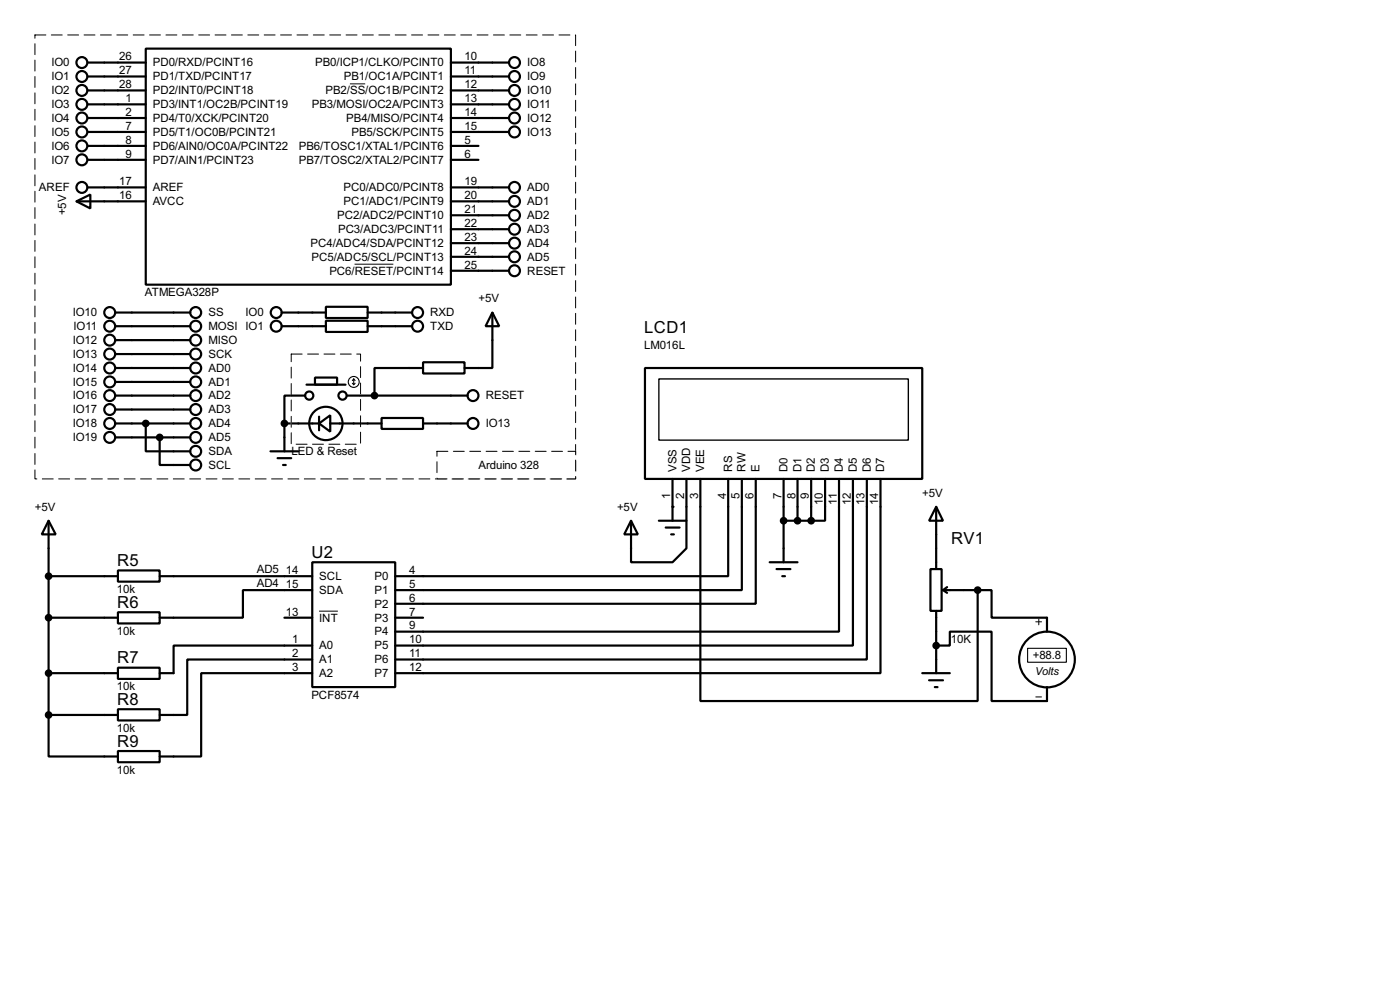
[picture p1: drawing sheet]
<svg xmlns="http://www.w3.org/2000/svg" width="256mm" height="180mm" viewBox="0 0 256 180" stroke-linecap="round" stroke-linejoin="round" font-family="sans-serif">
<g fill="none" stroke="#000" stroke-width=".4">
<path d="M16.1 19.1h10.6M16.1 16.6h10.6M16.1 14h10.6M16.1 11.5h10.6M26.7 8.9h55.9v43.2h-55.9zM82.6 19.1h10.7M82.6 16.6h10.7M82.6 14h10.7M82.6 11.5h10.7M14 36.9l2.6-1.3v2.6zM14 36.9h12.7M16.1 29.3h10.6"/>
<path d="M16.1 26.7h10.6M16.1 24.2h10.6M16.1 21.6h10.6M16.1 34.3h10.6M82.6 29.3h5.1M82.6 26.7h5.1M82.6 24.2h10.7M82.6 21.6h10.7M82.6 34.3h10.7M82.6 36.9h10.7M82.6 39.4h10.7M21.1 57.2h13.8"/>
<path d="M21.1 59.7h13.8M51.6 57.2h8.1M51.6 59.7h8.1M59.7 56.2h7.7v2h-7.7zM59.7 58.7h7.7v2.1h-7.7zM67.4 57.2h8.1M67.4 59.7h8.1M82.6 42h10.7M82.6 44.5h10.7M82.6 47h10.7M82.6 49.6h10.7M90.2 57.2l1.3 2.5h-2.5z"/>
<path d="M90.2 57.2v10.2h-5.1M21.1 77.5h13.8M21.1 62.3h13.8M21.1 64.8h13.8M21.1 72.4h13.8M21.1 67.4h13.8M21.1 69.9h13.8M21.1 75h13.8M26.7 77.5v5.1h8.2M52.1 77.5h6.4M52.1 77.5v5.1M55.9 72.4h-3.8v5.1"/>
<path d="M56.2 70.4h7.1M57.7 69.1h4.1v1.3h-4.1zM58.5 77.5l2-1.5v3zM58.5 76.3v2.5M60.5 77.5h9.4M63.6 72.4h22.1M69.9 76.5h7.6v2h-7.6zM77.5 66.3h7.6v2.1h-7.6zM77.5 67.4h-8.9v5M77.5 77.5h8.2M118.2 67.4h50.8v20.3h-50.8zM8.9 95.3l1.3 2.5h-2.5z"/>
<path d="M8.9 95.3v35.6M21.1 80.1h13.8M29.3 80.1v5h5.6M49.6 82.6h5.1M50.9 83.9h2.5M51.9 85.1h.5M115.6 95.3l1.3 2.5h-2.5zM120.7 95.3h5.1M122 96.6h2.5M123 97.8h.5M123.2 87.7v7.6M125.8 87.7v12.7l-2.6 2.5h-7.6v-7.6"/>
<path d="M128.3 87.7v40.6h50.8v-20.3M133.4 87.7v17.8h-61M135.9 87.7v20.3h-63.5M138.5 87.7v22.8h-66.1M143.6 87.7v15.2M143.6 95.3h5M146.1 87.7v7.6M148.6 87.7v7.6M151.2 87.7v7.6h-2.6M153.7 87.7v27.9h-81.3M156.3 87.7v30.5h-83.9M158.8 87.7v33h-86.4"/>
<path d="M161.3 87.7v35.5h-88.9M171.5 92.8l1.3 2.5h-2.6zM171.5 92.8v11.4M8.9 105.5h12.7M8.9 113.1h12.7M21.6 104.4h7.7v2.1h-7.7zM21.6 112.1h7.7v2h-7.7zM29.3 105.5h27.9M52.1 113.1h5.1M57.2 102.9h15.2v22.9h-15.2zM57.2 108h-12.7v5.1h-15.2M57.2 118.2h-25.4v5h-2.5"/>
<path d="M72.4 113.1h5.1M141 102.9h5.1M142.3 104.2h2.5M143.3 105.5h.5M170.5 104.2h2v7.6h-2zM171.5 118.2h2.5v-2.6h7.7v12.7h10.1v-2.5M171.5 111.8v11.4M172.8 108h6.3M172.8 108l.7 .5M173.5 107.5l-.7 .5M179.1 108h2.6v5.1h10.1v2.5M8.9 130.9v7.6h12.7"/>
<path d="M8.9 123.2h12.7M8.9 130.9h12.7M21.6 122.2h7.7v2.1h-7.7zM21.6 129.8h7.7v2.1h-7.7zM21.6 137.5h7.7v2h-7.7zM57.2 120.7h-22.9v10.2h-5M57.2 123.2h-20.3v15.3h-7.6M169 123.2h5M170.2 124.5h2.6M171.3 125.8h.5"/>
<circle cx="15" cy="11.5" r="1"/>
<circle cx="15" cy="19.1" r="1"/>
<circle cx="15" cy="14" r="1"/>
<circle cx="15" cy="16.6" r="1"/>
<circle cx="94.2" cy="11.5" r="1"/>
<circle cx="94.2" cy="14" r="1"/>
<circle cx="94.2" cy="19.1" r="1"/>
<circle cx="94.2" cy="16.6" r="1"/>
<circle cx="15" cy="29.3" r="1"/>
<circle cx="15" cy="34.3" r="1"/>
<circle cx="15" cy="26.7" r="1"/>
<circle cx="15" cy="24.2" r="1"/>
<circle cx="15" cy="21.6" r="1"/>
<circle cx="94.2" cy="34.3" r="1"/>
<circle cx="94.2" cy="36.9" r="1"/>
<circle cx="94.2" cy="39.4" r="1"/>
<circle cx="94.2" cy="24.2" r="1"/>
<circle cx="94.2" cy="21.6" r="1"/>
<circle cx="20.1" cy="57.2" r="1"/>
<circle cx="20.1" cy="59.7" r="1"/>
<circle cx="35.8" cy="57.2" r="1"/>
<circle cx="35.8" cy="59.7" r="1"/>
<circle cx="50.6" cy="57.2" r="1"/>
<circle cx="50.6" cy="59.7" r="1"/>
<circle cx="76.5" cy="57.2" r="1"/>
<circle cx="76.5" cy="59.7" r="1"/>
<circle cx="94.2" cy="44.5" r="1"/>
<circle cx="94.2" cy="49.6" r="1"/>
<circle cx="94.2" cy="47" r="1"/>
<circle cx="94.2" cy="42" r="1"/>
<circle cx="20.1" cy="62.3" r="1"/>
<circle cx="20.1" cy="67.4" r="1"/>
<circle cx="20.1" cy="64.8" r="1"/>
<circle cx="20.1" cy="69.9" r="1"/>
<circle cx="20.1" cy="75" r="1"/>
<circle cx="20.1" cy="72.4" r="1"/>
<circle cx="20.1" cy="77.5" r="1"/>
<circle cx="35.8" cy="72.4" r="1"/>
<circle cx="35.8" cy="67.4" r="1"/>
<circle cx="35.8" cy="75" r="1"/>
<circle cx="35.8" cy="62.3" r="1"/>
<circle cx="35.8" cy="64.8" r="1"/>
<circle cx="35.8" cy="69.9" r="1"/>
<circle cx="35.8" cy="77.5" r="1"/>
<circle cx="56.6" cy="72.4" r=".75"/>
<circle cx="59.7" cy="77.5" r="3.1"/>
<circle cx="62.7" cy="72.4" r=".75"/>
<circle cx="86.6" cy="72.4" r="1"/>
<circle cx="86.6" cy="77.5" r="1"/>
<circle cx="20.1" cy="80.1" r="1"/>
<circle cx="35.8" cy="82.6" r="1"/>
<circle cx="35.8" cy="85.1" r="1"/>
<circle cx="35.8" cy="80.1" r="1"/>
<circle cx="191.8" cy="120.7" r="5.1"/>
</g>
<circle cx="123.2" cy="92.8" r=".2" fill="#000"/>
<path d="M64.1 15.4h2.8M65 48.4h7.1M58.5 111.9h3.4M189.8 113.8h1M190.3 113.3v1.1M189.8 127.6h1" fill="none" stroke="#000" stroke-width=".18"/>
<path d="M6.4 6.4h99.1v81.3h-99.1zM53.4 64.8h12.7v16.5h-12.7zM80.1 82.6h25.4v5.1h-25.4z" fill="none" stroke="#fff" stroke-width=".18"/>
<path d="M6.4 6.4h99.1v81.3h-99.1zM53.4 64.8h12.7v16.5h-12.7zM80.1 82.6h25.4v5.1h-25.4z" fill="none" stroke="#000" stroke-width=".18" stroke-dasharray="2 1"/>
<g fill="none" stroke="#000" stroke-width=".2">
<path d="M64.6 70.2l.2 .2M64.8 69.4v1M64.8 69.4l-.2 .3M64.8 69.4l.3 .3M65.1 70.2l-.3 .2M188.3 118.7h7.1v2.5h-7.1z"/>
<circle cx="64.8" cy="69.9" r="1"/>
</g>
<g fill="#000" stroke="#000" stroke-width=".4">
<circle cx="26.7" cy="77.5" r=".5"/>
<circle cx="52.1" cy="77.5" r=".5"/>
<circle cx="68.6" cy="72.4" r=".5"/>
<circle cx="29.2" cy="80.1" r=".5"/>
<circle cx="143.5" cy="95.3" r=".5"/>
<circle cx="146.1" cy="95.3" r=".5"/>
<circle cx="148.6" cy="95.3" r=".5"/>
<circle cx="8.9" cy="105.5" r=".5"/>
<circle cx="8.9" cy="113.1" r=".5"/>
<circle cx="171.5" cy="118.2" r=".5"/>
<circle cx="179.1" cy="108" r=".5"/>
<circle cx="8.9" cy="130.9" r=".5"/>
<circle cx="8.9" cy="123.2" r=".5"/>
</g>
<path d="M120.7 69.4h45.7v11.2h-45.7z" fill="none" stroke="#000" stroke-width=".25"/>
<g font-size="3.4">
<text x="118" y="61">LCD1</text>
<text x="174.3" y="99.6">RV1</text>
<text x="21.5" y="103.6">R5</text>
<text x="57.1" y="102.1">U2</text>
<text x="21.5" y="111.3">R6</text>
<text x="21.5" y="121.4">R7</text>
<text x="21.5" y="129">R8</text>
<text x="21.5" y="136.7">R9</text>
</g>
<g font-size="2.4">
<text x="21.9" y="11.1">26</text>
<text x="85.1" y="11.1">10</text>
<text x="9.4" y="17.3">IO2</text>
<text x="9.4" y="14.7">IO1</text>
<text x="9.4" y="12.2">IO0</text>
<text x="21.9" y="16.2">28</text>
<text x="21.9" y="13.6">27</text>
<text x="28" y="17.3">PD2/INT0/PCINT18</text>
<text x="28" y="14.7">PD1/TXD/PCINT17</text>
<text x="28" y="12.2">PD0/RXD/PCINT16</text>
<text x="57.7" y="12.2">PB0/ICP1/CLKO/PCINT0</text>
<text x="59.6" y="17.3">PB2/SS/OC1B/PCINT2</text>
<text x="63" y="14.7">PB1/OC1A/PCINT1</text>
<text x="85.1" y="13.6">11</text>
<text x="85.1" y="16.2">12</text>
<text x="96.6" y="12.2">IO8</text>
<text x="96.6" y="14.7">IO9</text>
<text x="96.6" y="17.3">IO10</text>
<text x="9.4" y="22.3">IO4</text>
<text x="9.4" y="19.8">IO3</text>
<text x="23" y="23.8">7</text>
<text x="23" y="21.2">2</text>
<text x="23" y="18.7">1</text>
<text x="28" y="22.3">PD4/T0/XCK/PCINT20</text>
<text x="28" y="19.8">PD3/INT1/OC2B/PCINT19</text>
<text x="57.1" y="19.8">PB3/MOSI/OC2A/PCINT3</text>
<text x="63.4" y="22.3">PB4/MISO/PCINT4</text>
<text x="85.1" y="18.7">13</text>
<text x="85.1" y="21.2">14</text>
<text x="85.1" y="23.8">15</text>
<text x="96.6" y="19.8">IO11</text>
<text x="96.6" y="22.3">IO12</text>
<text x="9.4" y="30">IO7</text>
<text x="9.4" y="27.4">IO6</text>
<text x="9.4" y="24.9">IO5</text>
<text x="23" y="26.3">8</text>
<text x="23" y="28.9">9</text>
<text x="28" y="27.4">PD6/AIN0/OC0A/PCINT22</text>
<text x="28" y="24.9">PD5/T1/OC0B/PCINT21</text>
<text x="28" y="30">PD7/AIN1/PCINT23</text>
<text x="54.7" y="30">PB7/TOSC2/XTAL2/PCINT7</text>
<text x="54.7" y="27.4">PB6/TOSC1/XTAL1/PCINT6</text>
<text x="64.4" y="24.9">PB5/SCK/PCINT5</text>
<text x="85.1" y="28.9">6</text>
<text x="85.1" y="26.3">5</text>
<text x="96.6" y="24.9">IO13</text>
<text x="7.1" y="35">AREF</text>
<text x="21.9" y="33.9">17</text>
<text x="28" y="35">AREF</text>
<text x="62.9" y="35">PC0/ADC0/PCINT8</text>
<text x="85.1" y="33.9">19</text>
<text x="96.6" y="35">AD0</text>
<text x="12.2" y="39.4" transform="rotate(-90 12.2 39.4)">+5V</text>
<text x="21.9" y="36.5">16</text>
<text x="28" y="37.6">AVCC</text>
<text x="61.8" y="40.1">PC2/ADC2/PCINT10</text>
<text x="62.9" y="37.6">PC1/ADC1/PCINT9</text>
<text x="85.1" y="41.6">22</text>
<text x="85.1" y="39">21</text>
<text x="85.1" y="36.5">20</text>
<text x="96.6" y="37.6">AD1</text>
<text x="96.6" y="40.1">AD2</text>
<text x="56.9" y="45.2">PC4/ADC4/SDA/PCINT12</text>
<text x="57.1" y="47.7">PC5/ADC5/SCL/PCINT13</text>
<text x="61.9" y="42.7">PC3/ADC3/PCINT11</text>
<text x="85.1" y="46.6">24</text>
<text x="85.1" y="44.1">23</text>
<text x="96.6" y="42.7">AD3</text>
<text x="96.6" y="45.2">AD4</text>
<text x="96.6" y="47.7">AD5</text>
<text x="60.3" y="50.3">PC6/RESET/PCINT14</text>
<text x="85.1" y="49.2">25</text>
<text x="96.6" y="50.3">RESET</text>
<text x="13.3" y="57.9">IO10</text>
<text x="26.5" y="54.2">ATMEGA328P</text>
<text x="38.2" y="57.9">SS</text>
<text x="45" y="57.9">IO0</text>
<text x="78.8" y="57.9">RXD</text>
<text x="87.7" y="55.4">+5V</text>
<text x="13.3" y="63">IO12</text>
<text x="13.3" y="65.5">IO13</text>
<text x="13.5" y="60.4">IO11</text>
<text x="38.2" y="60.4">MOSI IO1</text>
<text x="38.2" y="63">MISO</text>
<text x="38.2" y="65.5">SCK</text>
<text x="78.8" y="60.4">TXD</text>
<text x="118" y="64">LM016L</text>
<text x="13.3" y="68.1">IO14</text>
<text x="13.3" y="70.6">IO15</text>
<text x="38.2" y="68.1">AD0</text>
<text x="38.2" y="70.6">AD1</text>
<text x="13.3" y="73.1">IO16</text>
<text x="13.3" y="75.7">IO17</text>
<text x="38.2" y="73.1">AD2</text>
<text x="38.2" y="75.7">AD3</text>
<text x="89" y="73.1">RESET</text>
<text x="13.3" y="78.2">IO18</text>
<text x="13.3" y="80.8">IO19</text>
<text x="38.2" y="78.2">AD4</text>
<text x="38.2" y="80.8">AD5</text>
<text x="38.2" y="83.3">SDA</text>
<text x="53.4" y="83.2">LED &amp; Reset</text>
<text x="89" y="78.2">IO13</text>
<text x="38.2" y="85.8">SCL</text>
<text x="87.7" y="85.7">Arduino 328</text>
<text x="123.9" y="86.4" transform="rotate(-90 123.9 86.4)">VSS</text>
<text x="126.5" y="86.4" transform="rotate(-90 126.5 86.4)">VDD</text>
<text x="129" y="86.4" transform="rotate(-90 129 86.4)">VEE</text>
<text x="134.1" y="86.4" transform="rotate(-90 134.1 86.4)">RS</text>
<text x="136.6" y="86.4" transform="rotate(-90 136.6 86.4)">RW</text>
<text x="139.2" y="86.4" transform="rotate(-90 139.2 86.4)">E</text>
<text x="144.3" y="86.4" transform="rotate(-90 144.3 86.4)">D0</text>
<text x="146.8" y="86.4" transform="rotate(-90 146.8 86.4)">D1</text>
<text x="149.3" y="86.4" transform="rotate(-90 149.3 86.4)">D2</text>
<text x="151.9" y="86.4" transform="rotate(-90 151.9 86.4)">D3</text>
<text x="154.4" y="86.4" transform="rotate(-90 154.4 86.4)">D4</text>
<text x="157" y="86.4" transform="rotate(-90 157 86.4)">D5</text>
<text x="159.5" y="86.4" transform="rotate(-90 159.5 86.4)">D6</text>
<text x="162" y="86.4" transform="rotate(-90 162 86.4)">D7</text>
<text x="6.4" y="93.5">+5V</text>
<text x="113.1" y="93.5">+5V</text>
<text x="122.8" y="91.4" transform="rotate(-90 122.8 91.4)">1</text>
<text x="125.4" y="91.4" transform="rotate(-90 125.4 91.4)">2</text>
<text x="127.9" y="91.4" transform="rotate(-90 127.9 91.4)">3</text>
<text x="133" y="91.3" transform="rotate(-90 133 91.3)">4</text>
<text x="135.5" y="91.4" transform="rotate(-90 135.5 91.4)">5</text>
<text x="138.1" y="91.4" transform="rotate(-90 138.1 91.4)">6</text>
<text x="143.2" y="91.4" transform="rotate(-90 143.2 91.4)">7</text>
<text x="145.7" y="91.3" transform="rotate(-90 145.7 91.3)">8</text>
<text x="148.2" y="91.4" transform="rotate(-90 148.2 91.4)">9</text>
<text x="150.8" y="92.5" transform="rotate(-90 150.8 92.5)">10</text>
<text x="153.3" y="92.4" transform="rotate(-90 153.3 92.4)">11</text>
<text x="155.9" y="92.5" transform="rotate(-90 155.9 92.5)">12</text>
<text x="158.4" y="92.5" transform="rotate(-90 158.4 92.5)">13</text>
<text x="160.9" y="92.5" transform="rotate(-90 160.9 92.5)">14</text>
<text x="169" y="90.9">+5V</text>
<text x="47" y="104.9">AD5</text>
<text x="47" y="107.4">AD4</text>
<text x="52.4" y="105.1">14</text>
<text x="52.4" y="107.6">15</text>
<text x="58.5" y="106.2">SCL</text>
<text x="68.6" y="106.2">P0</text>
<text x="75" y="105.1">4</text>
<text x="75" y="107.6">5</text>
<text x="21.4" y="108.6">10k</text>
<text x="52.4" y="112.7">13</text>
<text x="58.5" y="108.7">SDA</text>
<text x="58.5" y="113.8">INT</text>
<text x="68.6" y="108.7">P1</text>
<text x="68.6" y="111.2">P2</text>
<text x="68.6" y="113.8">P3</text>
<text x="75" y="110.1">6</text>
<text x="75" y="112.7">7</text>
<text x="21.4" y="116.2">10k</text>
<text x="53.5" y="117.8">1</text>
<text x="58.5" y="118.9">A0</text>
<text x="68.6" y="116.3">P4</text>
<text x="68.6" y="118.9">P5</text>
<text x="75" y="115.2">9</text>
<text x="75" y="117.8">10</text>
<text x="174.2" y="117.7">10K</text>
<text x="53.5" y="120.3">2</text>
<text x="53.5" y="122.8">3</text>
<text x="58.5" y="121.4">A1</text>
<text x="58.5" y="123.9">A2</text>
<text x="68.6" y="121.4">P6</text>
<text x="68.6" y="123.9">P7</text>
<text x="75" y="120.3">11</text>
<text x="75" y="122.8">12</text>
<text x="189.2" y="120.6">+88.8</text>
<text x="21.4" y="126.4">10k</text>
<text x="57" y="127.9">PCF8574</text>
<text x="21.4" y="134">10k</text>
<text x="21.4" y="141.6">10k</text>
</g>
<text font-size="2.3" x="189.6" y="123.6">Volts</text>
</svg>
